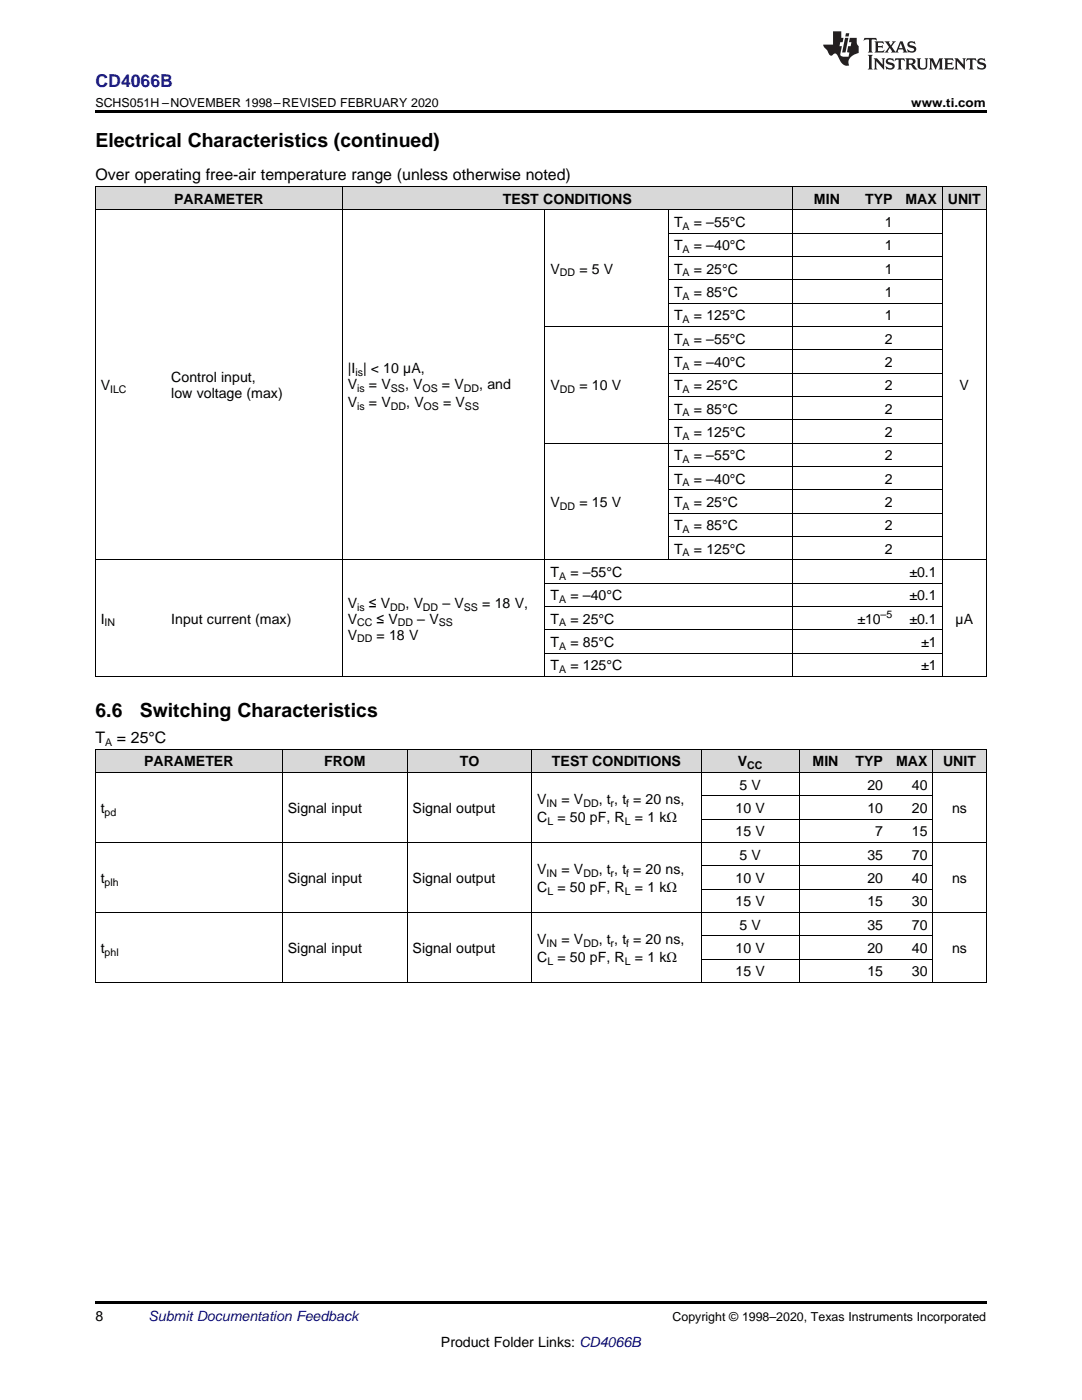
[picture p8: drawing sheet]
<svg xmlns="http://www.w3.org/2000/svg" width="216mm" height="279mm" viewBox="0 0 216 279" stroke-linecap="round" stroke-linejoin="round" font-family="sans-serif">
<g fill="#d8d8d8">
<path d="M19 149.5h8.9v4.7h-8.9z"/>
<path d="M27.9 149.5h28.5v4.7h-28.5z"/>
<path d="M56.4 149.5h24.9v4.7h-24.9z"/>
<path d="M81.3 149.5h24.9v4.7h-24.9z"/>
<path d="M106.2 149.5h33.7v4.7h-33.7z"/>
<path d="M139.9 149.5h19.6v4.7h-19.6z"/>
<path d="M159.5 149.5h8.9v4.7h-8.9z"/>
<path d="M168.4 149.5h8.9v4.7h-8.9z"/>
<path d="M177.3 149.5h8.9v4.7h-8.9z"/>
<path d="M186.2 149.5h10.6v4.7h-10.6z"/>
<path d="M19 37.3h14.1v4.6h-14.1z"/>
<path d="M33.1 37.3h35.2v4.6h-35.2z"/>
<path d="M68.3 37.3h24.7v4.6h-24.7z"/>
<path d="M93 37.3h15.8v4.6h-15.8z"/>
<path d="M108.8 37.3h24.7v4.6h-24.7z"/>
<path d="M133.5 37.3h24.6v4.6h-24.6z"/>
<path d="M158.1 37.3h10.6v4.6h-10.6z"/>
<path d="M168.7 37.3h10.5v4.6h-10.5z"/>
<path d="M179.2 37.3h8.8v4.6h-8.8z"/>
<path d="M188 37.3h8.8v4.6h-8.8z"/>
</g>
<path d="M19 22h177.8v.5h-177.8zM19 196.1h.2zM56.3 196.1h.1zM81.2 196.1h.1zM106 196.1h.2zM139.8 196.1h.1zM159.4 196.1h.1zM186.1 196.1h.1zM196.7 196.1h.1zM19 259.7h177.8v.5h-177.8z" fill="#000"/>
<g fill="none" stroke="#000" stroke-width=".2">
<path d="M19 37.2h177.8M19.1 37.2v97.8M68.3 37.2v97.8M158.1 37.2v97.8M188 37.2v97.8M196.8 37.2v97.8M19 41.9h177.8M108.7 41.9v93.1M133.4 41.9v69.9M133.5 55.8h54.5M133.5 51.2h54.5M133.5 46.5h54.5"/>
<path d="M108.8 65.1h79.2M133.5 79.1h54.5M133.5 74.5h54.5M133.5 69.8h54.5M133.5 60.5h54.5M108.8 88.4h79.2M133.5 97.7h54.5M133.5 93.1h54.5M133.5 83.8h54.5M19 111.7h177.8M108.8 116.4h79.2M133.5 107.1h54.5"/>
<path d="M133.5 102.4h54.5M19 135h177.8M108.8 130.3h79.2M108.8 125.7h79.2M108.8 121h79.2M19 149.5h177.8v46.6M19 154.1h177.8M19.1 149.5v46.6M56.3 149.5v46.6M81.2 149.5v46.6M106.1 149.5v46.6M139.9 149.5v46.6"/>
<path d="M139.9 158.8h46.3M159.4 149.5v46.6M186.1 149.5v46.6M19 168.1h177.8M139.9 177.4h46.3M139.9 172.8h46.3M139.9 163.5h46.3M19 196.1h177.8M19 182.1h177.8M139.9 191.4h46.3M139.9 186.7h46.3"/>
</g>
<g fill="#231f20">
<path d="M172.5 7.6l-.1 .5 .4-.2h.6v.1v2.1l-.2 .4h.9l-.2-.4v-2.1l.1-.1h.5l.5 .2-.2-.5zM174.5 8.3l.2 .3v1.5l-.2 .4h1.8l.2-.6a1.04 1.04 0 0 1-1.3 .2v-.7h.6l.3 .2v-.6l-.3 .2h-.6v-.6l.8-.1 .4 .3-.2-.5zM176.5 8.3l.9 1.1-.9 1.1h.8l-.2-.2 .4-.7 .5 .7-.2 .2h1.5l-.2-.2 .2-.4h.9l.1 .4-.2 .2h1l-.3-.3-.7-1.9h-.5l-.9 2-.8-1 .9-1h-.8l.1 .3-.4 .5-.3-.6 .1-.2zM179.7 8.6l.4 1h-.7zM181.3 8.4a.63 .63 0 0 0-.2 .7 .63 .63 0 0 0 .6 .4l.6 .2 .1 .2a.75 .75 0 0 1-.7 .4 .75 .75 0 0 1-.6-.5l.1 .7 .1-.1a1.11 1.11 0 0 0 1.5-.6 1.13 1.13 0 0 0-1.2-.8l-.1-.4a1.04 1.04 0 0 1 1.2 .2l-.2-.5-.2 .1-.4-.2zM173.2 10.9l.2 .4v2.2l-.2 .4h1l-.3-.4v-2.2l.3-.4zM174.3 11.6l.3 .4v1.5l-.3 .4h.8l-.2-.4v-1.3l1.5 1.7v-1.9l.2-.4h-.7l.2 .4v.9l-1.1-1.3zM177 11.8a.62 .62 0 0 0-.2 .7 .62 .62 0 0 0 .6 .4l.6 .1 .1 .3a.76 .76 0 0 1-.7 .3 .76 .76 0 0 1-.7-.4l.2 .7 .1-.1a1.11 1.11 0 0 0 1.5-.6 1.13 1.13 0 0 0-1.2-.8l-.1-.4a1.04 1.04 0 0 1 1.2 .2l-.2-.6-.2 .1-.5-.1zM178.7 11.6l-.2 .6a.61 .61 0 0 1 .8-.3v1.6l-.2 .4h.9l-.2-.4v-1.6a.63 .63 0 0 1 .7 .3l-.1-.6zM180.6 11.6l.3 .4v1.5l-.3 .4h1l-.2-.2-.1-.8 .6 .2a.76 .76 0 0 0 1.2 .7l-1-1a.58 .58 0 0 0 .6-.5 .58 .58 0 0 0-.5-.6zM181.4 11.9h.1a.45 .45 0 0 1 .5 .1 .45 .45 0 0 1 .1 .5l-.8 .2zM182.9 11.6l.2 .2a2.17 2.17 0 0 0 .3 1.9 .99 .99 0 0 0 1.6-.6v-1.1l.2-.4h-.7l.2 .2a1.92 1.92 0 0 1-.2 1.8 .6 .6 0 0 1-.9-.5v-1.1l.2-.4zM185.4 11.6l.2 .4v1.5l-.2 .4h.7l-.2-.4v-1.4l.8 1.8 .8-1.8v1.4l-.2 .4h.9l-.2-.4v-1.5l.2-.4h-.8l-.6 1.5-.6-1.5zM188.4 11.6l.2 .4v1.5l-.2 .4h1.8l.1-.6a1.04 1.04 0 0 1-1.2 .1v-.6h.5l.4 .2v-.6l-.4 .2h-.5v-.7h.8l.3 .3-.1-.6zM190.5 11.6l.2 .4v1.5l-.2 .4h.7l-.2-.4v-1.3l1.5 1.7v-1.9l.2-.4h-.7l.2 .4v.9l-1.1-1.3zM192.9 11.6l-.1 .6a.61 .61 0 0 1 .7-.3l.1 1.6-.3 .4h1l-.3-.4 .1-1.6a.63 .63 0 0 1 .7 .3l-.1-.6zM195.2 11.8a.62 .62 0 0 0-.2 .7 .62 .62 0 0 0 .6 .4l.6 .1 .1 .3a.76 .76 0 0 1-.7 .3 .76 .76 0 0 1-.6-.4l.1 .7 .1-.1a1.11 1.11 0 0 0 1.6-.6 1.13 1.13 0 0 0-1.3-.8l-.1-.4a1.04 1.04 0 0 1 1.2 .2l-.1-.6-.2 .1-.5-.1z"/>
<path d="M166.2 6.3v2.6h-1.9v.4l.8 .9a.91 .91 0 0 0 1 .8 .56 .56 0 0 1 .5-.3 .56 .56 0 0 1 .5 .3l.4 .8a1.53 1.53 0 0 0 1.9 1.2 1.54 1.54 0 0 1 1-2.1l.9-.3v-1.4a1.52 1.52 0 0 1-.4-1.6h-1.3l-.2 .8h.5l-.2 .8h-.5l-.1 1v.2l.4 .1-.2 .8a1.93 1.93 0 0 1-1.6-.3l.3-1.8h-.5l.2-.8h.4l.2-.8h-.4v-1.3zM168.6 7.6l-.6 2.9h.7l.6-2.9zM168.8 6.6l-.1 .7h.6l.2-.7z"/>
</g>
<g font-size="3.9">
<text x="19" y="29.3">Electrical Characteristics (continued)</text>
<text x="19" y="143.1">6.6</text>
<text x="27.9" y="143.1">Switching Characteristics</text>
</g>
<text font-size="3.5" fill="#00f" x="19" y="17.3">CD4066B</text>
<g font-size="3.2">
<text x="19" y="36">Over operating free-air temperature range (unless otherwise noted)</text>
<text x="19" y="148.3">T</text>
<text x="23.3" y="148.3">= 25°C</text>
</g>
<g font-size="2.8">
<text x="34.7" y="40.6">PARAMETER</text>
<text x="100.3" y="40.6">TEST CONDITIONS</text>
<text x="162.4" y="40.6">MIN</text>
<text x="172.6" y="40.6">TYP</text>
<text x="180.7" y="40.6">MAX</text>
<text x="189.1" y="40.6">UNIT</text>
<text x="134.5" y="45.3">T</text>
<text x="138.5" y="45.3">= –55°C</text>
<text x="176.6" y="45.3">1</text>
<text x="134.5" y="50">T</text>
<text x="138.5" y="50">= –40°C</text>
<text x="176.6" y="50">1</text>
<text x="109.9" y="54.6">V</text>
<text x="115.6" y="54.6">= 5 V</text>
<text x="134.5" y="54.6">T</text>
<text x="134.5" y="59.3">T</text>
<text x="138.5" y="54.6">= 25°C</text>
<text x="138.5" y="59.3">= 85°C</text>
<text x="176.6" y="54.6">1</text>
<text x="176.6" y="59.3">1</text>
<text x="134.5" y="63.9">T</text>
<text x="138.5" y="63.9">= 125°C</text>
<text x="176.6" y="63.9">1</text>
<text x="134.5" y="68.6">T</text>
<text x="138.5" y="68.6">= –55°C</text>
<text x="176.6" y="68.6">2</text>
<text x="20.1" y="77.9">V</text>
<text x="34.2" y="76.3">Control input,</text>
<text x="69.4" y="74.5">|I | &lt; 10 µA,</text>
<text x="69.4" y="77.7">V</text>
<text x="73.6" y="77.7">= V</text>
<text x="80.8" y="77.7">, V</text>
<text x="88.2" y="77.7">= V</text>
<text x="95.6" y="77.7">, and</text>
<text x="109.9" y="77.9">V</text>
<text x="115.6" y="77.9">= 10 V</text>
<text x="134.5" y="73.2">T</text>
<text x="134.5" y="77.9">T</text>
<text x="138.5" y="73.2">= –40°C</text>
<text x="138.5" y="77.9">= 25°C</text>
<text x="176.6" y="73.2">2</text>
<text x="176.6" y="77.9">2</text>
<text x="191.5" y="77.9">V</text>
<text x="34.2" y="79.5">low voltage (max)</text>
<text x="69.4" y="81.2">V</text>
<text x="73.6" y="81.2">= V</text>
<text x="81.1" y="81.2">, V</text>
<text x="88.4" y="81.2">= V</text>
<text x="134.5" y="82.5">T</text>
<text x="138.5" y="82.5">= 85°C</text>
<text x="176.6" y="82.5">2</text>
<text x="134.5" y="87.2">T</text>
<text x="138.5" y="87.2">= 125°C</text>
<text x="176.6" y="87.2">2</text>
<text x="134.5" y="91.9">T</text>
<text x="138.5" y="91.9">= –55°C</text>
<text x="176.6" y="91.9">2</text>
<text x="109.9" y="101.2">V</text>
<text x="115.6" y="101.2">= 15 V</text>
<text x="134.5" y="96.5">T</text>
<text x="134.5" y="101.2">T</text>
<text x="138.5" y="96.5">= –40°C</text>
<text x="138.5" y="101.2">= 25°C</text>
<text x="176.6" y="96.5">2</text>
<text x="176.6" y="101.2">2</text>
<text x="134.5" y="105.8">T</text>
<text x="138.5" y="105.8">= 85°C</text>
<text x="176.6" y="105.8">2</text>
<text x="134.5" y="110.5">T</text>
<text x="138.5" y="110.5">= 125°C</text>
<text x="176.6" y="110.5">2</text>
<text x="109.9" y="115.1">T</text>
<text x="109.9" y="119.8">T</text>
<text x="113.8" y="115.1">= –55°C</text>
<text x="113.8" y="119.8">= –40°C</text>
<text x="181.5" y="115.1">±0.1</text>
<text x="181.5" y="119.8">±0.1</text>
<text x="20.1" y="124.5">I</text>
<text x="34.2" y="124.5">Input current (max)</text>
<text x="69.4" y="121.3">V</text>
<text x="69.4" y="124.5">V</text>
<text x="73.6" y="121.3">≤ V</text>
<text x="75.1" y="124.5">≤ V</text>
<text x="80.9" y="121.3">, V</text>
<text x="83.3" y="124.5">– V</text>
<text x="88.3" y="121.3">– V</text>
<text x="96.2" y="121.3">= 18 V,</text>
<text x="109.9" y="124.5">T</text>
<text x="113.8" y="124.5">= 25°C</text>
<text x="171.1" y="124.5">±10</text>
<text x="181.5" y="124.5">±0.1</text>
<text x="190.7" y="124.5">µA</text>
<text x="69.4" y="127.6">V</text>
<text x="75.1" y="127.6">= 18 V</text>
<text x="109.9" y="129.1">T</text>
<text x="113.8" y="129.1">= 85°C</text>
<text x="183.8" y="129.1">±1</text>
<text x="109.9" y="133.8">T</text>
<text x="113.8" y="133.8">= 125°C</text>
<text x="183.8" y="133.8">±1</text>
<text x="28.8" y="152.9">PARAMETER</text>
<text x="64.7" y="152.9">FROM</text>
<text x="91.8" y="152.9">TO</text>
<text x="110.1" y="152.9">TEST CONDITIONS</text>
<text x="147.2" y="152.9">V</text>
<text x="162.1" y="152.9">MIN</text>
<text x="170.7" y="152.9">TYP</text>
<text x="178.8" y="152.9">MAX</text>
<text x="188.2" y="152.9">UNIT</text>
<text x="107.2" y="160.4">V</text>
<text x="112" y="160.4">= V</text>
<text x="119.5" y="160.4">, t , t = 20 ns,</text>
<text x="147.6" y="157.6">5 V</text>
<text x="173.1" y="157.6">20</text>
<text x="182" y="157.6">40</text>
<text x="20.1" y="162.2">t</text>
<text x="57.4" y="162.2">Signal input</text>
<text x="82.3" y="162.2">Signal output</text>
<text x="107.2" y="164">C</text>
<text x="111.2" y="164">= 50 pF, R</text>
<text x="126.7" y="164">= 1 kΩ</text>
<text x="146.8" y="162.2">10 V</text>
<text x="146.8" y="166.9">15 V</text>
<text x="173.1" y="162.2">10</text>
<text x="174.6" y="166.9">7</text>
<text x="182" y="162.2">20</text>
<text x="182" y="166.9">15</text>
<text x="190" y="162.2">ns</text>
<text x="147.6" y="171.6">5 V</text>
<text x="173.1" y="171.6">35</text>
<text x="182" y="171.6">70</text>
<text x="20.1" y="176.2">t</text>
<text x="57.4" y="176.2">Signal input</text>
<text x="82.3" y="176.2">Signal output</text>
<text x="107.2" y="174.4">V</text>
<text x="107.2" y="178">C</text>
<text x="111.2" y="178">= 50 pF, R</text>
<text x="112" y="174.4">= V</text>
<text x="119.5" y="174.4">, t , t = 20 ns,</text>
<text x="126.7" y="178">= 1 kΩ</text>
<text x="146.8" y="176.2">10 V</text>
<text x="173.1" y="176.2">20</text>
<text x="182" y="176.2">40</text>
<text x="190" y="176.2">ns</text>
<text x="146.8" y="180.9">15 V</text>
<text x="147.6" y="185.5">5 V</text>
<text x="173.1" y="180.9">15</text>
<text x="173.1" y="185.5">35</text>
<text x="182" y="180.9">30</text>
<text x="182" y="185.5">70</text>
<text x="20.1" y="190.2">t</text>
<text x="57.4" y="190.2">Signal input</text>
<text x="82.3" y="190.2">Signal output</text>
<text x="107.2" y="188.4">V</text>
<text x="107.2" y="191.9">C</text>
<text x="111.2" y="191.9">= 50 pF, R</text>
<text x="112" y="188.4">= V</text>
<text x="119.5" y="188.4">, t , t = 20 ns,</text>
<text x="126.7" y="191.9">= 1 kΩ</text>
<text x="146.8" y="190.2">10 V</text>
<text x="173.1" y="190.2">20</text>
<text x="182" y="190.2">40</text>
<text x="190" y="190.2">ns</text>
<text x="146.8" y="194.8">15 V</text>
<text x="173.1" y="194.8">15</text>
<text x="182" y="194.8">30</text>
<text x="19" y="263.6">8</text>
<text x="88" y="268.9">Product Folder Links: CD4066B</text>
</g>
<text font-size="2.8" fill="#0000c8" x="29.6" y="263.6">Submit Documentation Feedback</text>
<g font-size="2.5">
<text x="19" y="21.4">SCHS051H –NOVEMBER 1998–REVISED FEBRUARY 2020</text>
<text x="181.8" y="21.4">www.ti.com</text>
<text x="134.2" y="263.6">Copyright © 1998–2020, Texas Instruments Incorporated</text>
</g>
<g font-size="2.1">
<text x="136.2" y="45.9">A</text>
<text x="136.2" y="50.5">A</text>
<text x="111.7" y="55.2">DD</text>
<text x="136.2" y="55.2">A</text>
<text x="136.2" y="59.8">A</text>
<text x="136.2" y="64.5">A</text>
<text x="136.2" y="69.1">A</text>
<text x="70.9" y="75.1">is</text>
<text x="136.2" y="73.8">A</text>
<text x="22" y="78.5">ILC</text>
<text x="71.3" y="78.2">is</text>
<text x="71.3" y="81.8">is</text>
<text x="78" y="78.2">SS</text>
<text x="78" y="81.8">DD</text>
<text x="84.3" y="78.2">OS</text>
<text x="84.5" y="81.8">OS</text>
<text x="92.6" y="78.2">DD</text>
<text x="92.8" y="81.8">SS</text>
<text x="111.7" y="78.5">DD</text>
<text x="136.2" y="78.5">A</text>
<text x="136.2" y="83.1">A</text>
<text x="136.2" y="87.8">A</text>
<text x="136.2" y="92.4">A</text>
<text x="111.7" y="101.7">DD</text>
<text x="136.2" y="97.1">A</text>
<text x="136.2" y="101.7">A</text>
<text x="136.2" y="106.4">A</text>
<text x="136.2" y="111.1">A</text>
<text x="111.5" y="115.7">A</text>
<text x="20.9" y="125">IN</text>
<text x="71.3" y="121.8">is</text>
<text x="71.3" y="125">CC</text>
<text x="77.9" y="121.8">DD</text>
<text x="79.4" y="125">DD</text>
<text x="84.4" y="121.8">DD</text>
<text x="87.6" y="125">SS</text>
<text x="92.6" y="121.8">SS</text>
<text x="111.5" y="120.4">A</text>
<text x="111.5" y="125">A</text>
<text x="175.7" y="123.3">–5</text>
<text x="71.3" y="128.2">DD</text>
<text x="111.5" y="129.7">A</text>
<text x="111.5" y="134.3">A</text>
<text x="21" y="148.9">A</text>
<text x="149.1" y="153.5">CC</text>
<text x="109.1" y="161">IN</text>
<text x="116.4" y="161">DD</text>
<text x="121.8" y="161">r</text>
<text x="124.9" y="161">f</text>
<text x="20.9" y="162.8">pd</text>
<text x="109.2" y="164.6">L</text>
<text x="124.7" y="164.6">L</text>
<text x="20.9" y="176.8">plh</text>
<text x="109.1" y="175">IN</text>
<text x="109.2" y="178.5">L</text>
<text x="116.4" y="175">DD</text>
<text x="121.8" y="175">r</text>
<text x="124.7" y="178.5">L</text>
<text x="124.9" y="175">f</text>
<text x="20.9" y="190.7">phl</text>
<text x="109.1" y="188.9">IN</text>
<text x="116.4" y="188.9">DD</text>
<text x="121.8" y="188.9">r</text>
<text x="124.9" y="188.9">f</text>
<text x="109.2" y="192.5">L</text>
<text x="124.7" y="192.5">L</text>
</g>
</svg>
